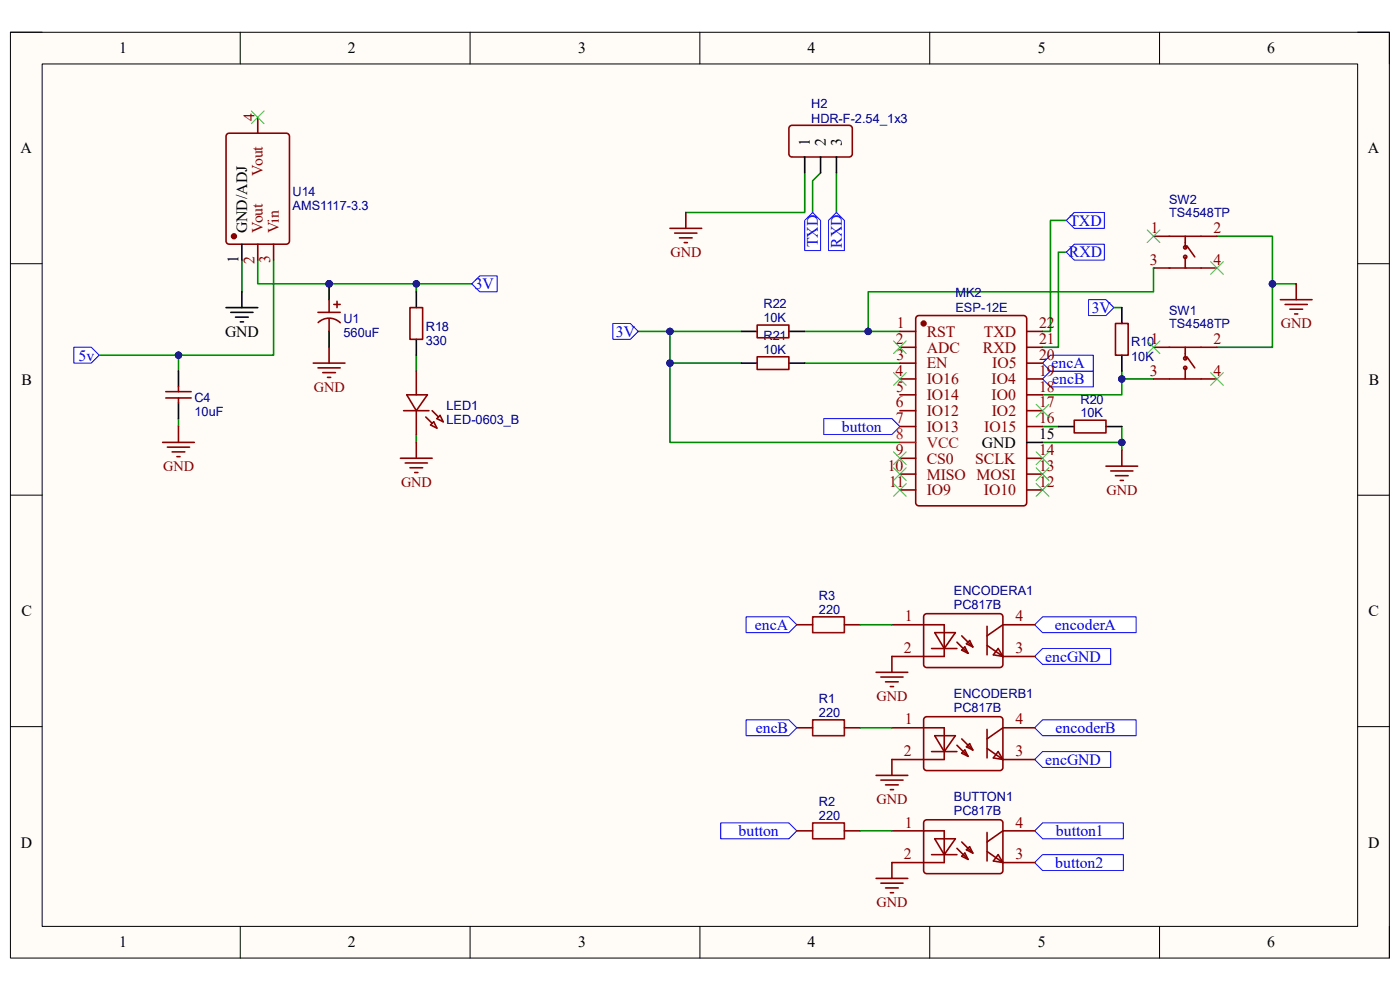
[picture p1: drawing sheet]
<svg xmlns="http://www.w3.org/2000/svg" width="297mm" height="210mm" viewBox="0 0 297 210" stroke-linecap="round" stroke-linejoin="round" font-family="sans-serif">
<path d="M2.2 6.8h292.6v196.4h-292.6z" fill-rule="evenodd" fill="#fffcf8"/>
<path d="M2.2 6.8h292.6v196.4h-292.6z" fill="none" stroke="#000" stroke-width=".21"/>
<path d="M8.9 13.6h279.1v182.9h-279.1z" fill-rule="evenodd" fill="#fffcf8"/>
<g fill="none" stroke="#000" stroke-width=".21">
<path d="M2.2 6.8h6.7M8.9 13.6h279.1v182.9h-279.1zM51 6.8v6.8M99.7 6.8v6.8M148.5 6.8v6.8M197.2 6.8v6.8M246 6.8v6.8M288 6.8h6.8v6.8M2.2 55.9h6.7M288 55.9h6.8M2.2 105h6.7M288 105.1h6.8"/>
<path d="M2.2 154.1h6.7M288 154.1h6.8M51 196.5v6.7M99.7 196.5v6.7M148.5 196.5v6.7M197.2 196.5v6.7M246 196.5v6.7M294.8 196.5v6.7"/>
</g>
<path d="M219.5 183l1.7-1.7h17.1v3.4h-17.1z" fill-rule="evenodd" fill="#fff"/>
<path d="M219.5 183l1.7-1.7h17.1v3.4h-17.1z" fill="none" stroke="#00f" stroke-width=".21"/>
<path d="M219.5 176.3l1.7-1.7h17.1v3.3h-17.1z" fill-rule="evenodd" fill="#fff"/>
<path d="M219.5 176.3l1.7-1.7h17.1v3.3h-17.1z" fill="none" stroke="#00f" stroke-width=".21"/>
<path d="M219.5 161.1l1.7-1.7h14.4v3.4h-14.4z" fill-rule="evenodd" fill="#fff"/>
<path d="M219.5 161.1l1.7-1.7h14.4v3.4h-14.4z" fill="none" stroke="#00f" stroke-width=".21"/>
<path d="M219.5 154.4l1.7-1.7h19.8v3.4h-19.8z" fill-rule="evenodd" fill="#fff"/>
<path d="M219.5 154.4l1.7-1.7h19.8v3.4h-19.8z" fill="none" stroke="#00f" stroke-width=".21"/>
<path d="M219.5 139.3l1.7-1.7h14.4v3.3h-14.4z" fill-rule="evenodd" fill="#fff"/>
<path d="M219.5 139.3l1.7-1.7h14.4v3.3h-14.4z" fill="none" stroke="#00f" stroke-width=".21"/>
<path d="M219.5 132.5l1.7-1.6h19.8v3.3h-19.8z" fill-rule="evenodd" fill="#fff"/>
<path d="M219.5 132.5l1.7-1.6h19.8v3.3h-19.8z" fill="none" stroke="#00f" stroke-width=".21"/>
<path d="M152.9 174.6h14.5l1.6 1.7-1.6 1.6h-14.5z" fill-rule="evenodd" fill="#fff"/>
<path d="M152.9 174.6h14.5l1.6 1.7-1.6 1.6h-14.5z" fill="none" stroke="#00f" stroke-width=".21"/>
<path d="M158.3 152.7h9.1l1.6 1.7-1.6 1.7h-9.1z" fill-rule="evenodd" fill="#fff"/>
<path d="M158.3 152.7h9.1l1.6 1.7-1.6 1.7h-9.1z" fill="none" stroke="#00f" stroke-width=".21"/>
<path d="M158.3 130.8h9.1l1.6 1.7-1.6 1.7h-9.1z" fill-rule="evenodd" fill="#fff"/>
<path d="M158.3 130.8h9.1l1.6 1.7-1.6 1.7h-9.1z" fill="none" stroke="#00f" stroke-width=".21"/>
<path d="M174.8 88.8h14.4l1.7 1.7-1.7 1.7h-14.4z" fill-rule="evenodd" fill="#fff"/>
<path d="M174.8 88.8h14.4l1.7 1.7-1.7 1.7h-14.4z" fill="none" stroke="#00f" stroke-width=".21"/>
<path d="M221.2 80.4l1.7-1.7h9v3.4h-9z" fill-rule="evenodd" fill="#fff"/>
<path d="M221.2 80.4l1.7-1.7h9v3.4h-9z" fill="none" stroke="#00f" stroke-width=".21"/>
<path d="M222.9 75.4h9v3.3h-9l-1.7-1.7z" fill-rule="evenodd" fill="#fff"/>
<path d="M222.9 75.4h9v3.3h-9l-1.7-1.7z" fill="none" stroke="#00f" stroke-width=".21"/>
<g fill="none" stroke="#800" stroke-width=".34">
<path d="M167.6 26.8l.4-.2h12.1a.67 .67 0 0 1 .7 .7v5.3a.67 .67 0 0 1-.7 .7h-12.1a.66 .66 0 0 1-.6-.7v-5.3zM189.2 132.5h11.1v6.8h-11.1M196.1 130.4l.5-.2h15.5a.67 .67 0 0 1 .7 .7v10a.67 .67 0 0 1-.7 .7h-15.5a.67 .67 0 0 1-.6-.7v-10zM197.6 137.6h5.4M198.3 134.2h4.4l-2.4 3.4zM203 136.2l2.4 2.4M204 134.9l2.4 2.3M204.7 137.2l.7 1.4-1.4-.7zM205 136.6l.7-.7 .7 1.3zM209.4 132.9v6M209.4 136.9l3.4 2.4M211.8 137.6l1 1.7-2.1-.4z"/>
<path d="M212.8 139.3h6.7M219.5 132.5h-6.7l-3.4 2.4M189.2 154.4h11.1v6.7h-11.1M196.1 152.2l.5-.2h15.5a.67 .67 0 0 1 .7 .7v10.1a.67 .67 0 0 1-.7 .7h-15.5a.67 .67 0 0 1-.6-.7v-10.1zM197.6 159.4h5.4M198.3 156.1h4.4l-2.4 3.3zM203 158.1l2.4 2.3M204 156.7l2.4 2.4M204.7 159.1l.7 1.3-1.4-.6zM205 158.4l.7-.6 .7 1.3zM209.4 154.7v6.1M209.4 158.8l3.4 2.3"/>
<path d="M211.8 159.4l1 1.7-2.1-.3zM219.5 154.4h-6.7l-3.4 2.3M189.2 176.3h11.1v6.7h-11.1M196.1 174.1l.5-.2h15.5a.67 .67 0 0 1 .7 .7v10.1a.67 .67 0 0 1-.7 .6h-15.5a.67 .67 0 0 1-.6-.6v-10.1zM198.3 177.9h4.4l-2.4 3.4zM203 180l2.4 2.3M204 178.6l2.4 2.4M209.4 176.6v6M212.8 161.1h6.7M219.5 176.3h-6.7l-3.4 2.3M197.6 181.3h5.4M204.7 181l.7 1.3-1.4-.7z"/>
<path d="M205 180.3l.7-.7 .7 1.4zM209.4 180.6l3.4 2.4M211.8 181.3l1 1.7-2.1-.4zM212.8 183h6.7"/>
</g>
<path d="M170.7 36.7v8.4h-25.2M174.1 36.7l-1.7 1.7v6.7M177.5 36.7v8.4" fill="none" stroke="#080" stroke-width=".34"/>
<path d="M170.7 33.3v3.4M174.1 33.3v3.4M177.5 33.3v3.4" fill="none" stroke="#000" stroke-width=".34"/>
<path d="M172.4 45.1l1.7 1.7v6.3h-3.4v-6.3z" fill-rule="evenodd" fill="#fff"/>
<path d="M172.4 45.1l1.7 1.7v6.3h-3.4v-6.3z" fill="none" stroke="#00f" stroke-width=".21"/>
<path d="M177.5 45.1l1.6 1.7v6.3h-3.3v-6.3z" fill-rule="evenodd" fill="#fff"/>
<path d="M177.5 45.1l1.6 1.7v6.3h-3.3v-6.3z" fill="none" stroke="#00f" stroke-width=".21"/>
<path d="M88.3 60.2h11.8M88.3 92.2v1.6" fill="none" stroke="#080" stroke-width=".34"/>
<circle cx="88.3" cy="60.2" r=".67" fill="#000080"/>
<circle cx="88.3" cy="60.2" r=".67" fill="none" stroke="#000080" stroke-width=".21"/>
<path d="M54.7 55.2v5h33.6v1.7M88.3 75.3v3.4" fill="none" stroke="#080" stroke-width=".34"/>
<circle cx="88.3" cy="60.2" r=".67" fill="#000080"/>
<circle cx="88.3" cy="60.2" r=".67" fill="none" stroke="#000080" stroke-width=".21"/>
<circle cx="69.8" cy="60.2" r=".67" fill="#000080"/>
<circle cx="69.8" cy="60.2" r=".67" fill="none" stroke="#000080" stroke-width=".21"/>
<path d="M37.9 75.3v3.4M37.9 88.8v1.7" fill="none" stroke="#080" stroke-width=".34"/>
<circle cx="37.9" cy="75.3" r=".67" fill="#000080"/>
<circle cx="37.9" cy="75.3" r=".67" fill="none" stroke="#000080" stroke-width=".21"/>
<path d="M51.3 55.2v6.7M58 55.2v20.1h-37" fill="none" stroke="#080" stroke-width=".34"/>
<path d="M48 65.3h6.7M49 66.3h4.7M50 67.3h2.7M51 68.3h.7M51.3 61.9v3.4" fill="none" stroke="#000" stroke-width=".34"/>
<circle cx="37.9" cy="75.3" r=".67" fill="#000080"/>
<circle cx="37.9" cy="75.3" r=".67" fill="none" stroke="#000080" stroke-width=".21"/>
<path d="M15.7 73.7h3.7l1.6 1.6-1.6 1.7h-3.7z" fill-rule="evenodd" fill="#fff"/>
<path d="M15.7 73.7h3.7l1.6 1.6-1.6 1.7h-3.7z" fill="none" stroke="#00f" stroke-width=".21"/>
<path d="M100.1 60.2l1.7-1.7h3.7v3.4h-3.7z" fill-rule="evenodd" fill="#fff"/>
<path d="M100.1 60.2l1.7-1.7h3.7v3.4h-3.7z" fill="none" stroke="#00f" stroke-width=".21"/>
<path d="M88.3 78.7v5.1M85.6 87.1h5.4M86.3 83.8h4.4l-2.4 3.3zM88.3 87.1v5.1M90.3 88.5l1.4 1.3M91.3 90.1l.7-.6 .7 1.3zM91.7 87.1l1.3 1.4M93.4 88.1l.6 1.4-1.3-.7z" fill="none" stroke="#800" stroke-width=".34"/>
<path d="M142.1 77h15.2" fill="none" stroke="#080" stroke-width=".34"/>
<circle cx="142.1" cy="77" r=".67" fill="#000080"/>
<circle cx="142.1" cy="77" r=".67" fill="none" stroke="#000080" stroke-width=".21"/>
<path d="M142.1 70.3h15.2" fill="none" stroke="#080" stroke-width=".34"/>
<circle cx="142.1" cy="70.3" r=".67" fill="#000080"/>
<circle cx="142.1" cy="70.3" r=".67" fill="none" stroke="#000080" stroke-width=".21"/>
<path d="M135.4 70.3h6.7v23.6h48.8" fill="none" stroke="#080" stroke-width=".34"/>
<circle cx="142.1" cy="77" r=".67" fill="#000080"/>
<circle cx="142.1" cy="77" r=".67" fill="none" stroke="#000080" stroke-width=".21"/>
<circle cx="142.1" cy="70.3" r=".67" fill="#000080"/>
<circle cx="142.1" cy="70.3" r=".67" fill="none" stroke="#000080" stroke-width=".21"/>
<path d="M238 78.7v1.7" fill="none" stroke="#080" stroke-width=".34"/>
<circle cx="238" cy="80.4" r=".67" fill="#000080"/>
<circle cx="238" cy="80.4" r=".67" fill="none" stroke="#000080" stroke-width=".21"/>
<path d="M226.2 53.5h-1.7v20.2h-3.3M226.2 46.8h-3.3v23.5h-1.7" fill="none" stroke="#080" stroke-width=".34"/>
<path d="M227.9 51.8h6.4v3.4h-6.4l-1.7-1.7z" fill-rule="evenodd" fill="#fff"/>
<path d="M227.9 51.8h6.4v3.4h-6.4l-1.7-1.7z" fill="none" stroke="#00f" stroke-width=".21"/>
<path d="M227.9 45.1h6.4v3.3h-6.4l-1.7-1.6z" fill-rule="evenodd" fill="#fff"/>
<path d="M227.9 45.1h6.4v3.3h-6.4l-1.7-1.6z" fill="none" stroke="#00f" stroke-width=".21"/>
<path d="M236.3 65.3h1.7" fill="none" stroke="#080" stroke-width=".34"/>
<path d="M230.9 63.6h3.7l1.7 1.7-1.7 1.6h-3.7z" fill-rule="evenodd" fill="#fff"/>
<path d="M230.9 63.6h3.7l1.7 1.7-1.7 1.6h-3.7z" fill="none" stroke="#00f" stroke-width=".21"/>
<path d="M130 68.6h3.7l1.7 1.7-1.7 1.7h-3.7z" fill-rule="evenodd" fill="#fff"/>
<path d="M130 68.6h3.7l1.7 1.7-1.7 1.7h-3.7z" fill="none" stroke="#00f" stroke-width=".21"/>
<path d="M221.2 93.9h16.8" fill="none" stroke="#080" stroke-width=".34"/>
<circle cx="238" cy="93.9" r=".67" fill="#000080"/>
<circle cx="238" cy="93.9" r=".67" fill="none" stroke="#000080" stroke-width=".21"/>
<path d="M238 90.5v5" fill="none" stroke="#080" stroke-width=".34"/>
<circle cx="238" cy="93.9" r=".67" fill="#000080"/>
<circle cx="238" cy="93.9" r=".67" fill="none" stroke="#000080" stroke-width=".21"/>
<path d="M269.9 60.2h5.1" fill="none" stroke="#080" stroke-width=".34"/>
<circle cx="269.9" cy="60.2" r=".67" fill="#000080"/>
<circle cx="269.9" cy="60.2" r=".67" fill="none" stroke="#000080" stroke-width=".21"/>
<path d="M244.7 80.4h-6.7v3.4h-16.8" fill="none" stroke="#080" stroke-width=".34"/>
<circle cx="238" cy="80.4" r=".67" fill="#000080"/>
<circle cx="238" cy="80.4" r=".67" fill="none" stroke="#000080" stroke-width=".21"/>
<path d="M258.2 50.1h11.7v23.6h-11.7" fill="none" stroke="#080" stroke-width=".34"/>
<circle cx="269.9" cy="60.2" r=".67" fill="#000080"/>
<circle cx="269.9" cy="60.2" r=".67" fill="none" stroke="#000080" stroke-width=".21"/>
<g fill="none" stroke="#800" stroke-width=".34">
<path d="M244.7 50.1h13.5M244.7 56.9h13.5M251.4 50.1v2.4M251.4 54.5v2.4M251.8 52.1l1.7 2.4M244.7 73.7h13.5M251.4 73.7v2.3M251.4 78v2.4M251.8 75.7l1.7 2.3M244.7 80.4h13.5"/>
<circle cx="251.4" cy="54.5" r=".34"/>
<circle cx="251.4" cy="52.5" r=".34"/>
<circle cx="251.4" cy="76" r=".34"/>
<circle cx="251.4" cy="78" r=".34"/>
</g>
<path d="M244.7 56.9v5h-60.5v8.4" fill="none" stroke="#080" stroke-width=".34"/>
<circle cx="184.2" cy="70.3" r=".67" fill="#000080"/>
<circle cx="184.2" cy="70.3" r=".67" fill="none" stroke="#000080" stroke-width=".21"/>
<path d="M37.9 78.7v3.4M88.3 61.9v3.4M88.3 72v3.3M238 65.3v3.3M238 75.4v3.3M37.9 85.4v3.4" fill="none" stroke="#000" stroke-width=".34"/>
<path d="M48.2 28.5l.4-.2h12.1a.67 .67 0 0 1 .7 .6v22.2a.67 .67 0 0 1-.7 .7h-12.1a.67 .67 0 0 1-.6-.7v-22.2zM87 65.3h2.7v6.7h-2.7zM236.6 68.6h2.7v6.8h-2.7zM35.2 84.4h5.4M35.2 83.1h5.4M37.9 82.1v1M37.9 84.4v1" fill="none" stroke="#800" stroke-width=".34"/>
<circle cx="49.6" cy="50.1" r=".5" fill="#800"/>
<g fill="none" stroke="#800" stroke-width=".34">
<path d="M54.7 24.9v3.4M54.7 51.8v3.4M58 51.8v3.4"/>
<circle cx="49.6" cy="50.1" r=".5"/>
</g>
<path d="M51.3 51.8v3.4" fill="none" stroke="#000" stroke-width=".34"/>
<path d="M170.7 70.3h20.2M170.7 77h20.2" fill="none" stroke="#080" stroke-width=".34"/>
<circle cx="184.2" cy="70.3" r=".67" fill="#000080"/>
<circle cx="184.2" cy="70.3" r=".67" fill="none" stroke="#000080" stroke-width=".21"/>
<path d="M221.2 90.5h3.3" fill="none" stroke="#080" stroke-width=".34"/>
<path d="M157.3 77h3.3M157.3 70.3h3.3M167.4 77h3.3M167.4 70.3h3.3M224.5 90.5h3.4M234.6 90.5h3.4" fill="none" stroke="#000" stroke-width=".34"/>
<path d="M160.6 75.7h6.8v2.7h-6.8zM160.6 69h6.8v2.6h-6.8zM194.5 67.1l.4-.2h22.2a.68 .68 0 0 1 .7 .7v39a.68 .68 0 0 1-.7 .7h-22.2a.68 .68 0 0 1-.6-.7v-39zM227.9 89.1h6.7v2.7h-6.7z" fill="none" stroke="#800" stroke-width=".34"/>
<circle cx="195.9" cy="68.6" r=".5" fill="#800"/>
<g fill="none" stroke="#800" stroke-width=".34">
<path d="M190.9 70.3h3.4M190.9 73.7h3.4M190.9 77h3.4M217.8 70.3h3.4M217.8 73.7h3.4M217.8 77h3.4M190.9 80.4h3.4M190.9 83.8h3.4M190.9 87.1h3.4M190.9 90.5h3.4M190.9 97.2h3.4M217.8 80.4h3.4"/>
<path d="M217.8 83.8h3.4M217.8 87.1h3.4M217.8 90.5h3.4M217.8 97.2h3.4M190.9 100.6h3.4M190.9 103.9h3.4M217.8 100.6h3.4M217.8 103.9h3.4M169 132.5h3.4M179.1 132.5h3.4M169 154.4h3.4M179.1 154.4h3.4"/>
<path d="M169 176.3h3.4M179.1 176.3h3.4"/>
<circle cx="195.9" cy="68.6" r=".5"/>
</g>
<path d="M190.9 93.9h3.4" fill="none" stroke="#f00" stroke-width=".34"/>
<path d="M217.8 93.9h3.4" fill="none" stroke="#000" stroke-width=".34"/>
<g fill="none" stroke="#3c3" stroke-width=".21">
<path d="M53.3 23.6l2.7 2.6M56 23.6l-2.7 2.6M243.4 48.8l2.7 2.7M246.1 48.8l-2.7 2.7M256.8 55.5l2.7 2.7M259.5 55.5l-2.7 2.7M189.6 79l2.6 2.7M189.6 72.3l2.6 2.7M192.2 79l-2.6 2.7M192.2 72.3l-2.6 2.7M243.4 72.3l2.7 2.7M246.1 72.3l-2.7 2.7"/>
<path d="M256.8 79l2.7 2.7M259.5 79l-2.7 2.7M189.6 95.9l2.6 2.7M189.6 99.2l2.6 2.7M192.2 95.9l-2.6 2.7M192.2 99.2l-2.6 2.7M219.8 85.8l2.7 2.7M219.8 95.9l2.7 2.7M219.8 99.2l2.7 2.7M222.5 85.8l-2.7 2.7M222.5 95.9l-2.7 2.7M222.5 99.2l-2.7 2.7"/>
<path d="M189.6 102.6l2.6 2.7M192.2 102.6l-2.6 2.7M219.8 102.6l2.7 2.7M222.5 102.6l-2.7 2.7"/>
</g>
<path d="M172.4 130.9h6.7v3.3h-6.7zM172.4 152.7h6.7v3.4h-6.7zM172.4 174.6h6.7v3.3h-6.7z" fill="none" stroke="#a00000" stroke-width=".34"/>
<path d="M182.5 132.5h6.7M182.5 154.4h6.7M182.5 176.3h6.7" fill="none" stroke="#080" stroke-width=".34"/>
<circle cx="69.8" cy="60.2" r=".67" fill="#000080"/>
<circle cx="69.8" cy="60.2" r=".67" fill="none" stroke="#000080" stroke-width=".21"/>
<path d="M67.5 66.3h4.7" fill="none" stroke="#800" stroke-width=".34"/>
<path d="M69.8 60.2v3.4" fill="none" stroke="#000" stroke-width=".34"/>
<circle cx="69.8" cy="60.2" r=".67" fill="#000080"/>
<circle cx="69.8" cy="60.2" r=".67" fill="none" stroke="#000080" stroke-width=".21"/>
<path d="M69.8 70.3v3.4" fill="none" stroke="#000" stroke-width=".34"/>
<path d="M67.5 68.4a3.4 3.4 0 0 1 4.7 .1M69.8 63.6v2.7M69.8 67.6v2.7M70.8 64.6h1.4M71.5 63.9v1.4" fill="none" stroke="#800" stroke-width=".34"/>
<g fill="none" stroke="#800000" stroke-width=".34">
<path d="M142.1 48.4h6.8M143.1 49.5h4.7M144.2 50.5h2.6M145.2 51.5h.6M145.5 45.1v3.3M66.5 77h6.7M67.5 78h4.7M68.5 79h2.7M69.8 73.7v3.3M271.6 63.6h6.8M272.6 64.6h4.7M273.6 65.6h2.7"/>
<path d="M274.7 66.6h.6M275 60.2v3.4M34.5 93.8h6.7M35.5 94.9h4.7M36.5 95.9h2.7M37.5 96.9h.7M37.9 90.5v3.3M69.5 80.1h.7M85 97.2h6.7M86 98.2h4.7M87 99.2h2.7M88.3 93.8v3.4"/>
<path d="M234.6 98.9h6.8M235.6 99.9h4.7M238 95.5v3.4M88 100.2h.7M236.6 100.9h2.7M237.7 101.9h.6M189.2 139.3v3.3M185.9 142.6h6.7M186.9 143.6h4.7M187.9 144.6h2.7M188.9 145.6h.7M185.9 164.5h6.7"/>
<path d="M186.9 165.5h4.7M187.9 166.5h2.7M188.9 167.5h.7M189.2 161.1v3.4M185.9 186.3h6.7M186.9 187.4h4.7M187.9 188.4h2.7M188.9 189.4h.7M189.2 183v3.3"/>
</g>
<g font-size="3.3">
<text x="25.3" y="11.3">1</text>
<text x="73.8" y="11.3">2</text>
<text x="122.7" y="11.3">3</text>
<text x="171.3" y="11.3">4</text>
<text x="220.2" y="11.3">5</text>
<text x="268.8" y="11.3">6</text>
<text x="4.4" y="32.5">A</text>
<text x="171.8" y="30.9" transform="rotate(-90 171.8 30.9)">1</text>
<text x="175.2" y="30.9" transform="rotate(-90 175.2 30.9)">2</text>
<text x="178.6" y="30.9" transform="rotate(-90 178.6 30.9)">3</text>
<text x="290.2" y="32.5">A</text>
<text x="52.5" y="49.4" transform="rotate(-90 52.5 49.4)">GND/ADJ</text>
<text x="50.6" y="55.8" transform="rotate(-90 50.6 55.8)">1</text>
<text x="47.8" y="71.6">GND</text>
<text x="4.5" y="81.6">B</text>
<text x="290.4" y="81.6">B</text>
<text x="208.3" y="95">GND</text>
<text x="220.5" y="93.1">15</text>
<text x="4.5" y="130.7">C</text>
<text x="290.3" y="130.7">C</text>
<text x="4.4" y="179.8">D</text>
<text x="290.2" y="179.8">D</text>
<text x="25.3" y="201">1</text>
<text x="73.8" y="201">2</text>
<text x="122.7" y="201">3</text>
<text x="171.3" y="201">4</text>
<text x="220.2" y="201">5</text>
<text x="268.8" y="201">6</text>
</g>
<g font-size="3.3" fill="#800">
<text x="54" y="25.6" transform="rotate(-90 54 25.6)">4</text>
<text x="55.8" y="37.3" transform="rotate(-90 55.8 37.3)">Vout</text>
<text x="55.8" y="49.4" transform="rotate(-90 55.8 49.4)">Vout</text>
<text x="59.2" y="49.4" transform="rotate(-90 59.2 49.4)">Vin</text>
<text x="244.1" y="49.4">1</text>
<text x="257.5" y="49.4">2</text>
<text x="54" y="56" transform="rotate(-90 54 56)">2</text>
<text x="57.3" y="55.9" transform="rotate(-90 57.3 55.9)">3</text>
<text x="244" y="56.1">3</text>
<text x="257.5" y="56.1">4</text>
<text x="190.3" y="69.6">1</text>
<text x="196.6" y="71.5">RST</text>
<text x="208.7" y="71.5">TXD</text>
<text x="220.5" y="69.6">22</text>
<text x="190" y="72.9">2</text>
<text x="190.2" y="76.3">3</text>
<text x="196.6" y="74.8">ADC</text>
<text x="208.5" y="74.8">RXD</text>
<text x="220.5" y="76.3">20</text>
<text x="220.5" y="72.9">21</text>
<text x="244.1" y="72.9">1</text>
<text x="257.5" y="72.9">2</text>
<text x="190" y="79.7">4</text>
<text x="190.1" y="83.1">5</text>
<text x="196.6" y="78.1">EN</text>
<text x="196.6" y="81.5">IO16</text>
<text x="210.4" y="81.5">IO4</text>
<text x="210.5" y="78.1">IO5</text>
<text x="220.5" y="83.1">18</text>
<text x="220.5" y="79.7">19</text>
<text x="244" y="79.7">3</text>
<text x="257.5" y="79.7">4</text>
<text x="190" y="86.4">6</text>
<text x="190" y="89.8">7</text>
<text x="196.6" y="84.9">IO14</text>
<text x="196.6" y="88.3">IO12</text>
<text x="210.4" y="84.9">IO0</text>
<text x="210.4" y="88.3">IO2</text>
<text x="220.5" y="89.8">16</text>
<text x="220.5" y="86.4">17</text>
<text x="196.6" y="91.6">IO13</text>
<text x="208.8" y="91.6">IO15</text>
<text x="188.3" y="99.9">10</text>
<text x="190" y="96.5">9</text>
<text x="196.6" y="98.3">CS0</text>
<text x="196.6" y="101.7">MISO MOSI</text>
<text x="206.9" y="98.3">SCLK</text>
<text x="220.5" y="99.9">13</text>
<text x="220.5" y="96.5">14</text>
<text x="188.6" y="103.2">11</text>
<text x="196.6" y="105.1">IO9</text>
<text x="208.7" y="105.1">IO10</text>
<text x="220.5" y="103.2">12</text>
<text x="192" y="131.8">1</text>
<text x="215.4" y="131.8">4</text>
<text x="191.7" y="138.6">2</text>
<text x="215.4" y="138.6">3</text>
<text x="192" y="153.7">1</text>
<text x="215.4" y="153.7">4</text>
<text x="191.7" y="160.4">2</text>
<text x="215.4" y="160.4">3</text>
<text x="192" y="175.6">1</text>
<text x="215.4" y="175.6">4</text>
<text x="191.7" y="182.2">2</text>
<text x="215.4" y="182.2">3</text>
</g>
<g font-size="3.3" fill="#00f">
<text x="226.9" y="47.9">TXD</text>
<text x="173.5" y="52.5" transform="rotate(-90 173.5 52.5)">TXD</text>
<text x="178.6" y="52.6" transform="rotate(-90 178.6 52.6)">RXD</text>
<text x="226.8" y="54.6">RXD</text>
<text x="100.8" y="61.3">3V</text>
<text x="130.7" y="71.5">3V</text>
<text x="231.6" y="66.4">3V</text>
<text x="16.7" y="76.5">5v</text>
<text x="223.1" y="78.1">encA</text>
<text x="223.2" y="81.5">encB</text>
<text x="178.6" y="91.6">button</text>
<text x="160.1" y="133.6">encA</text>
<text x="223.8" y="133.6">encoderA</text>
<text x="221.7" y="140.4">encGND</text>
<text x="160.3" y="155.5">encB</text>
<text x="223.9" y="155.5">encoderB</text>
<text x="221.7" y="162.3">encGND</text>
<text x="156.7" y="177.4">button</text>
<text x="224" y="177.4">button1</text>
<text x="223.9" y="184.1">button2</text>
</g>
<g font-size="3.3" fill="#f00">
<text x="190.1" y="93.1">8</text>
<text x="196.6" y="95">VCC</text>
</g>
<g font-size="3" fill="#800000">
<text x="142.2" y="54.5">GND</text>
<text x="271.7" y="69.6">GND</text>
<text x="66.6" y="83.1">GND</text>
<text x="34.6" y="99.9">GND</text>
<text x="85.1" y="103.3">GND</text>
<text x="234.7" y="105">GND</text>
<text x="186" y="148.7">GND</text>
<text x="186" y="170.6">GND</text>
<text x="186" y="192.4">GND</text>
</g>
<g font-size="2.7" fill="#000080">
<text x="172.1" y="23">H2</text>
<text x="172.1" y="26">HDR-F-2.54_1x3</text>
<text x="62.1" y="41.6">U14</text>
<text x="62.1" y="44.5">AMS1117-3.3</text>
<text x="248" y="43.2">SW2</text>
<text x="248" y="46.1">TS4548TP</text>
<text x="162" y="65.4">R22</text>
<text x="202.7" y="63">MK2</text>
<text x="72.9" y="68.5">U1</text>
<text x="72.9" y="71.5">560uF</text>
<text x="90.3" y="70.1">R18</text>
<text x="162" y="68.4">10K</text>
<text x="202.7" y="66.2">ESP-12E</text>
<text x="248" y="66.7">SW1</text>
<text x="248" y="69.7">TS4548TP</text>
<text x="90.3" y="73.1">330</text>
<text x="162" y="72.1">R21</text>
<text x="162" y="75.1">10K</text>
<text x="240" y="73.5">R10</text>
<text x="240" y="76.5">10K</text>
<text x="41.2" y="85.3">C4</text>
<text x="41.2" y="88.3">10uF</text>
<text x="94.7" y="86.9">LED1</text>
<text x="94.7" y="90">LED-0603_B</text>
<text x="229.2" y="85.6">R20</text>
<text x="229.2" y="88.6">10K</text>
<text x="173.7" y="127.3">R3</text>
<text x="173.7" y="130.3">220</text>
<text x="202.4" y="126.2">ENCODERA1</text>
<text x="202.4" y="129.2">PC817B</text>
<text x="173.7" y="149.1">R1</text>
<text x="202.4" y="148.1">ENCODERB1</text>
<text x="173.7" y="152.1">220</text>
<text x="202.4" y="151.1">PC817B</text>
<text x="173.7" y="171">R2</text>
<text x="173.7" y="174">220</text>
<text x="202.4" y="169.9">BUTTON1</text>
<text x="202.4" y="173">PC817B</text>
</g>
</svg>
